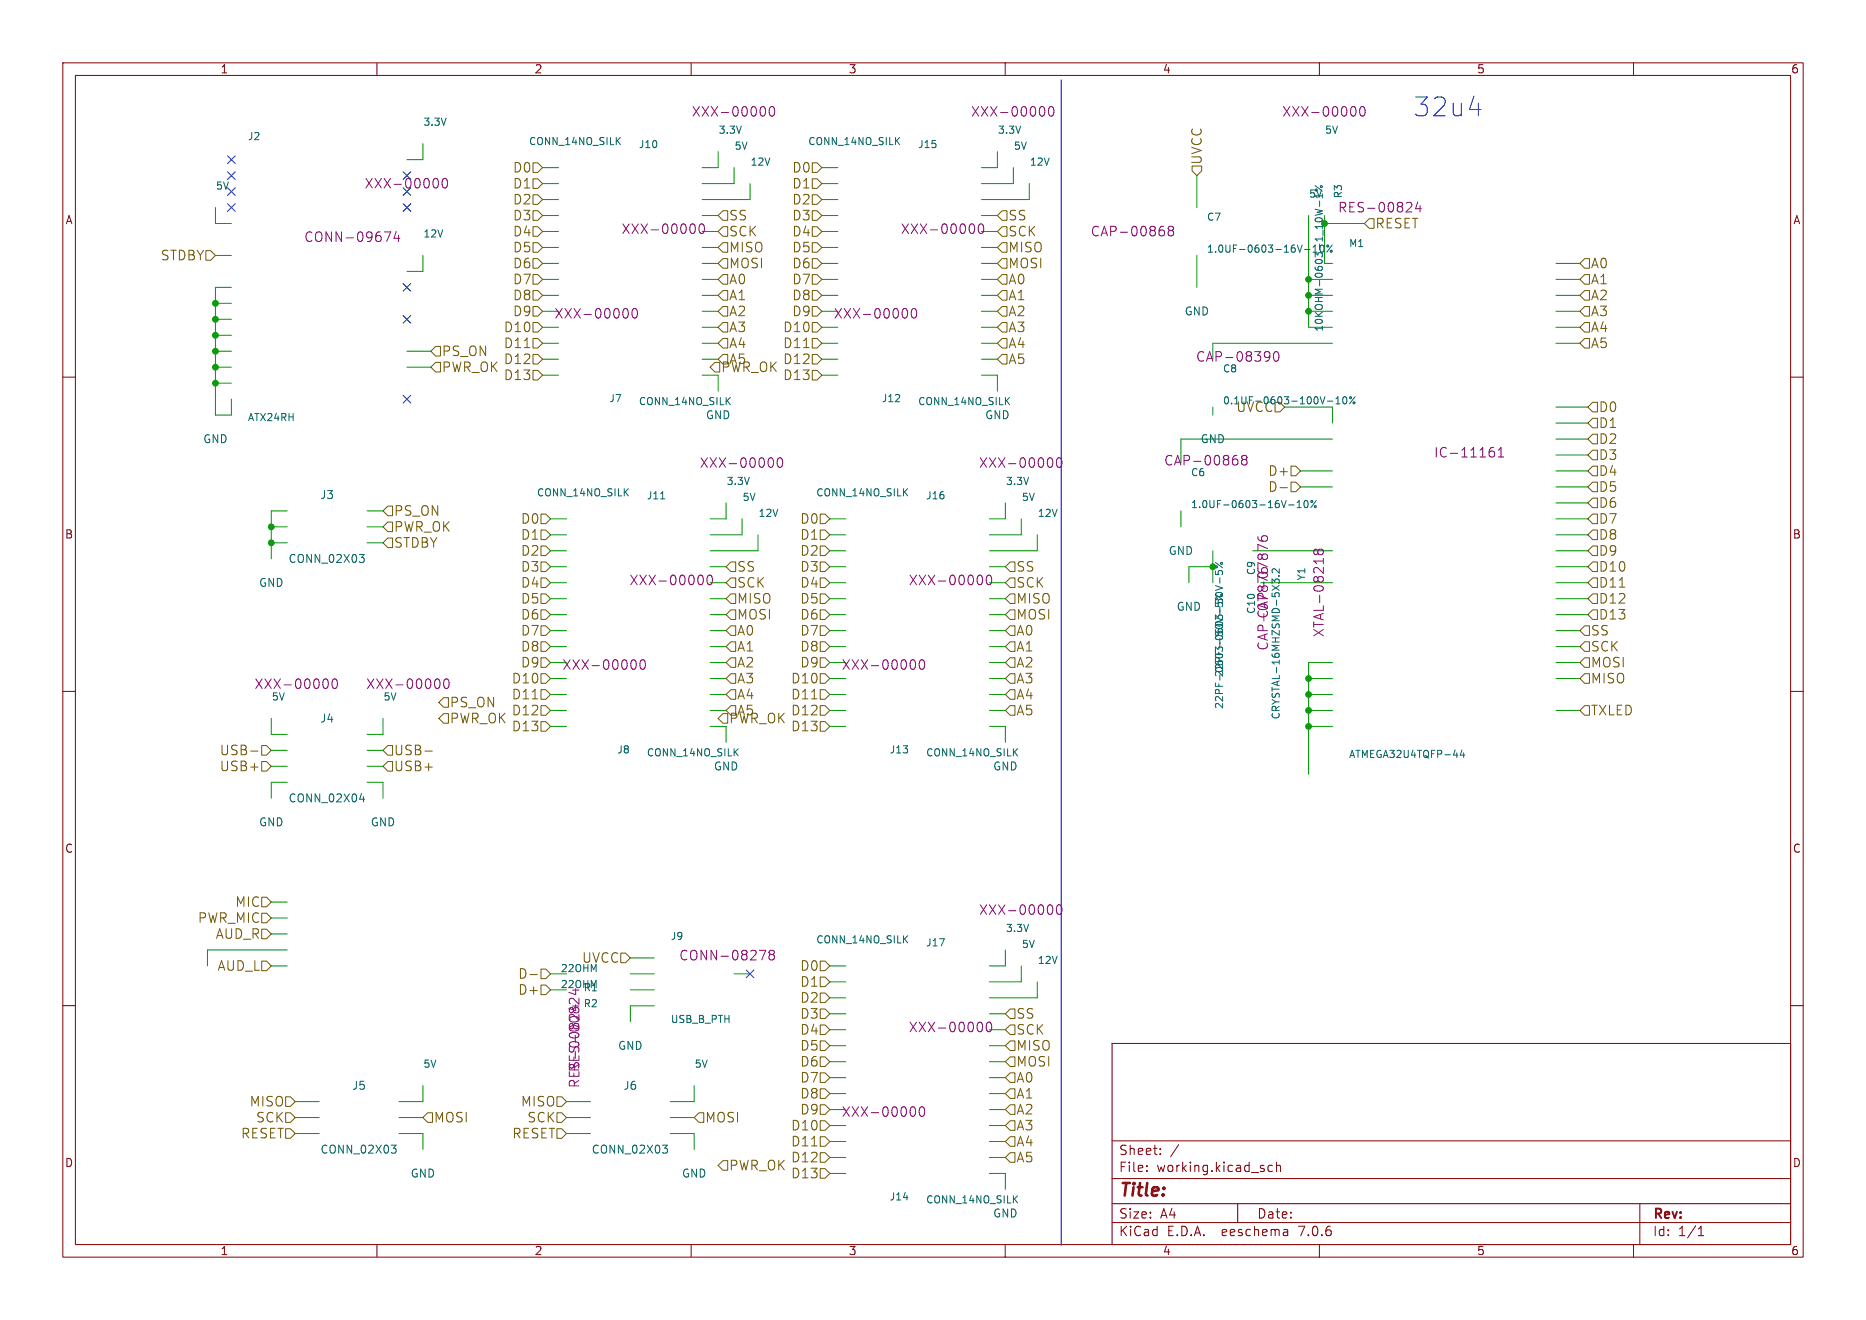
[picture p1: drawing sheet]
<svg xmlns="http://www.w3.org/2000/svg" width="297mm" height="210mm" viewBox="0 0 297 210" stroke-linecap="round" stroke-linejoin="round" font-family="sans-serif">
<g fill="none" stroke="#840000" stroke-width=".16">
<path d="M10 10h277v190h-277zM12 12h273v186h-273zM60 10v2M110 10v2M160 10v2M210 10v2M260 10v2M10 60h2M285 60h2M10 110h2M285 110h2M10 160h2"/>
<path d="M285 160h2M177 166h108v32h-108zM60 198v2M110 198v2M160 198v2M177 194.5h108M177 191.5h108M177 187.5h108M177 181.5h108M182.5 186.3v.1M182.5 185.5v.1M184.7 183.6v.1"/>
<path d="M184.7 182.8v.1M187.6 182.1l-1.3 2M197 191.5v3M202.5 185.5l-.4-.1-.3 .3v.4l.2 .2h.5M203.2 185.5l.2-.1 .3 .1 .1 .9M203.2 184.9v1.5M204.9 195.7l.1 .9M205 196.5l-.2 .1M205 196h-.2M210 198v2M260 198v2M261 191.5v6.5"/>
<path d="M270.3 196.6h.9M270.3 195.5l.4-.4v1.5"/>
</g>
<g fill="none" stroke="#725600" stroke-width=".16">
<path d="M32.8 39.9h.7l.8 .7-.8 .8h-.7zM84.8 25.9h.8l.8 .8-.8 .7h-.8zM84.8 31h.8l.8 .8-.8 .7h-.8zM84.8 28.4h.8l.8 .8-.8 .8h-.8zM84.8 38.6h.8l.8 .8-.8 .7h-.8zM84.8 36.1h.8l.8 .7-.8 .8h-.8zM84.8 33.5h.8l.8 .8-.8 .8h-.8zM114.3 39.4l.8-.8h.7v1.5h-.7zM115.1 33.5h.7v1.6h-.7l-.8-.8zM115.1 36.1h.7v1.5h-.7l-.8-.8zM129.3 31h.7l.8 .8-.8 .7h-.7zM129.3 25.9h.7l.8 .8-.8 .7h-.7z"/>
<path d="M129.3 33.5h.7l.8 .8-.8 .8h-.7zM129.3 28.4h.7l.8 .8-.8 .8h-.7zM129.3 38.6h.7l.8 .8-.8 .7h-.7zM129.3 36.1h.7l.8 .7-.8 .8h-.7zM159.5 38.6h.8v1.5h-.8l-.8-.7zM159.5 33.5h.8v1.6h-.8l-.8-.8zM159.5 36.1h.8v1.5h-.8l-.8-.8zM189.7 26.4h1.6v.8l-.8 .7-.8-.7zM217.9 34.8h.8v1.5h-.8l-.7-.7zM69.3 55.1h.8v1.5h-.8l-.7-.7zM69.3 57.7h.8v1.5h-.8l-.7-.8zM84.8 51.3h.8l.8 .8-.8 .7h-.8z"/>
<path d="M84.8 58.9h.8l.8 .8-.8 .8h-.8zM84.8 48.8h.8l.8 .7-.8 .8h-.8zM84.8 53.8h.8l.8 .8-.8 .8h-.8zM84.8 46.2h.8l.8 .8-.8 .8h-.8zM84.8 43.7h.8l.8 .8-.8 .7h-.8zM84.8 56.4h.8l.8 .8-.8 .7h-.8zM84.8 41.1h.8l.8 .8-.8 .8h-.8zM113.8 57.7h.8v1.5h-.8l-.8-.8zM114.3 57.2l.8-.8h.7v1.5h-.7zM115.1 51.3h.7v1.5h-.7l-.8-.7zM115.1 48.8h.7v1.5h-.7l-.8-.8zM115.1 41.1h.7v1.6h-.7l-.8-.8z"/>
<path d="M115.1 46.2h.7v1.6h-.7l-.8-.8zM115.1 43.7h.7v1.5h-.7l-.8-.7zM115.1 53.8h.7v1.6h-.7l-.8-.8zM129.3 43.7h.7l.8 .8-.8 .7h-.7zM129.3 41.1h.7l.8 .8-.8 .8h-.7zM129.3 46.2h.7l.8 .8-.8 .8h-.7zM129.3 53.8h.7l.8 .8-.8 .8h-.7zM129.3 58.9h.7l.8 .8-.8 .8h-.7zM129.3 51.3h.7l.8 .8-.8 .7h-.7zM129.3 48.8h.7l.8 .7-.8 .8h-.7zM129.3 56.4h.7l.8 .8-.8 .7h-.7zM159.5 46.2h.8v1.6h-.8l-.8-.8z"/>
<path d="M159.5 48.8h.8v1.5h-.8l-.8-.8zM159.5 41.1h.8v1.6h-.8l-.8-.8zM159.5 43.7h.8v1.5h-.8l-.8-.7zM159.5 56.4h.8v1.5h-.8l-.8-.7zM159.5 51.3h.8v1.5h-.8l-.8-.7zM159.5 53.8h.8v1.6h-.8l-.8-.8zM252.2 41.1h.8v1.6h-.8l-.7-.8zM252.2 43.7h.8v1.5h-.8l-.7-.7zM252.2 46.2h.8v1.6h-.8l-.7-.8zM252.2 48.8h.8v1.5h-.8l-.7-.8zM252.2 53.8h.8v1.6h-.8l-.7-.8zM252.2 51.3h.8v1.5h-.8l-.7-.7z"/>
<path d="M202.9 64h.8l.8 .8-.8 .7h-.8zM203.7 77.6h1.2M205.5 76.7h.7l.8 .8-.8 .7h-.7zM205.5 74.2h.7l.8 .7-.8 .8h-.7zM253.5 76.7h.8v1.5h-.8l-.8-.7zM253.5 64h.8v1.5h-.8l-.8-.7zM253.5 69.1h.8v1.5h-.8l-.8-.7zM253.5 79.2h.8v1.6h-.8l-.8-.8zM253.5 66.5h.8v1.6h-.8l-.8-.8zM253.5 74.2h.8v1.5h-.8l-.8-.8zM253.5 71.6h.8v1.6h-.8l-.8-.8zM61 86.4l.7-.8h.8v1.5h-.8z"/>
<path d="M61.7 80.5h.8v1.5h-.8l-.7-.7zM61.7 83.1h.8v1.5h-.8l-.7-.8zM86.1 86.9h.8l.7 .7-.7 .8h-.8zM86.1 91.9h.8l.7 .8-.7 .8h-.8zM86.1 94.5h.8l.7 .8-.7 .7h-.8zM86.1 84.3h.8l.7 .8-.7 .8h-.8zM86.1 97h.8l.7 .8-.7 .8h-.8zM86.1 81.8h.8l.7 .8-.7 .7h-.8zM86.1 89.4h.8l.7 .8-.7 .7h-.8zM86.1 99.6h.8l.7 .7-.7 .8h-.8zM116.3 91.9h.8v1.6h-.8l-.7-.8zM116.3 97h.8v1.6h-.8l-.7-.8z"/>
<path d="M116.3 99.6h.8v1.5h-.8l-.7-.8zM116.3 94.5h.8v1.5h-.8l-.7-.7zM116.3 89.4h.8v1.5h-.8l-.7-.7zM130.6 99.6h.7l.8 .7-.8 .8h-.7zM130.6 97h.7l.8 .8-.8 .8h-.7zM130.6 86.9h.7l.8 .7-.8 .8h-.7zM130.6 84.3h.7l.8 .8-.8 .8h-.7zM130.6 94.5h.7l.8 .8-.8 .7h-.7zM130.6 89.4h.7l.8 .8-.8 .7h-.7zM130.6 91.9h.7l.8 .8-.8 .8h-.7zM130.6 81.8h.7l.8 .8-.8 .7h-.7zM160 97.8l.8-.8h.7v1.6h-.7z"/>
<path d="M160 92.7l.8-.8h.7v1.6h-.7zM160.8 94.5h.7v1.5h-.7l-.8-.7zM160.8 89.4h.7v1.5h-.7l-.8-.7zM160.8 99.6h.7v1.5h-.7l-.8-.8zM252.2 99.6h.8v1.5h-.8l-.7-.8zM252.7 82.6l.8-.8h.8v1.5h-.8zM252.7 97.8l.8-.8h.8v1.6h-.8zM253.5 89.4h.8v1.5h-.8l-.8-.7zM253.5 91.9h.8v1.6h-.8l-.8-.8zM253.5 94.5h.8v1.5h-.8l-.8-.7zM253.5 84.3h.8v1.6h-.8l-.8-.8zM253.5 86.9h.8v1.5h-.8l-.8-.8z"/>
<path d="M257.7 93.4h.9M39.9 119.5h1.2M41.7 118.6h.7l.8 .8-.8 .7h-.7zM61.7 118.6h.8v1.5h-.8l-.7-.7zM67.6 119.5h1.2M69.8 114.3l.8-.8h.8v1.6h-.8zM70.6 111h.8v1.5h-.8l-.8-.7zM86.1 112.3h.8l.7 .7-.7 .8h-.8zM86.1 114.8h.8l.7 .8-.7 .7h-.8zM86.1 109.7h.8l.7 .8-.7 .8h-.8zM86.1 107.2h.8l.7 .8-.7 .7h-.8zM86.1 104.6h.8l.7 .8-.7 .8h-.8z"/>
<path d="M86.1 102.1h.8l.7 .8-.7 .7h-.8zM115.1 113.5h.7v1.6h-.7l-.8-.8zM116.3 112.3h.8v1.5h-.8l-.7-.8zM116.3 104.6h.8v1.6h-.8l-.7-.8zM116.3 102.1h.8v1.5h-.8l-.7-.7zM116.3 109.7h.8v1.6h-.8l-.7-.8zM116.3 107.2h.8v1.5h-.8l-.7-.7zM130.6 114.8h.7l.8 .8-.8 .7h-.7zM130.6 112.3h.7l.8 .7-.8 .8h-.7zM130.6 109.7h.7l.8 .8-.8 .8h-.7zM130.6 104.6h.7l.8 .8-.8 .8h-.7zM130.6 107.2h.7l.8 .8-.8 .7h-.7z"/>
<path d="M130.6 102.1h.7l.8 .8-.8 .7h-.7zM160 105.4l.8-.8h.7v1.6h-.7zM160.8 109.7h.7v1.6h-.7l-.8-.8zM160.8 107.2h.7v1.5h-.7l-.8-.7zM160.8 112.3h.7v1.5h-.7l-.8-.8zM160.8 102.1h.7v1.5h-.7l-.8-.7zM252.2 107.2h.8v1.5h-.8l-.7-.7zM252.2 112.3h.8v1.5h-.8l-.7-.8zM252.2 104.6h.8v1.6h-.8l-.7-.8zM252.2 102.1h.8v1.5h-.8l-.7-.7zM41.7 121.2h.7l.8 .7-.8 .8h-.7zM61.7 121.2h.8v1.5h-.8l-.7-.8z"/>
<path d="M41.7 152.9h.7l.8 .8-.8 .7h-.7zM41.7 147.8h.7l.8 .8-.8 .8h-.7zM41.7 142.7h.7l.8 .8-.8 .8h-.7zM41.7 145.3h.7l.8 .8-.8 .7h-.7zM84.4 155.1h1.1M86.1 156.7h.8l.7 .8-.7 .7h-.8zM86.1 154.2h.8l.7 .7-.7 .8h-.8zM98.8 151.6h.8l.7 .8-.7 .8h-.8zM130.6 158h.7l.8 .8-.8 .7h-.7zM130.6 155.4h.7l.8 .8-.8 .8h-.7zM130.6 152.9h.7l.8 .8-.8 .7h-.7zM45.5 174.5h.7l.8 .8-.8 .7h-.7z"/>
<path d="M45.5 177h.7l.8 .8-.8 .8h-.7zM45.5 179.6h.7l.8 .7-.8 .8h-.7zM68.1 177h.7v1.6h-.7l-.8-.8zM88.6 179.6h.8l.8 .7-.8 .8h-.8zM88.6 177h.8l.8 .8-.8 .8h-.8zM88.6 174.5h.8l.8 .8-.8 .7h-.8zM111.3 177h.7v1.6h-.7l-.8-.8zM130.6 160.5h.7l.8 .8-.8 .8h-.7zM130.6 170.7h.7l.8 .8-.8 .7h-.7zM130.6 165.6h.7l.8 .8-.8 .7h-.7zM130.6 175.8h.7l.8 .7-.8 .8h-.7zM130.6 173.2h.7l.8 .8-.8 .8h-.7z"/>
<path d="M130.6 168.1h.7l.8 .8-.8 .8h-.7zM130.6 178.3h.7l.8 .8-.8 .7h-.7zM130.6 163.1h.7l.8 .7-.8 .8h-.7zM160 163.8l.8-.7h.7v1.5h-.7zM160 176.5l.8-.7h.7v1.5h-.7zM160.8 168.1h.7v1.6h-.7l-.8-.8zM160.8 160.5h.7v1.6h-.7l-.8-.8zM160.8 165.6h.7v1.5h-.7l-.8-.7zM160.8 173.2h.7v1.6h-.7l-.8-.8zM160.8 170.7h.7v1.5h-.7l-.8-.7zM160.8 178.3h.7v1.5h-.7l-.8-.7zM115.1 184.7h.7v1.5h-.7l-.8-.8z"/>
<path d="M130.6 183.4h.7l.8 .8-.8 .7h-.7zM130.6 185.9h.7l.8 .8-.8 .8h-.7zM130.6 180.8h.7l.8 .8-.8 .8h-.7zM160.8 183.4h.7v1.5h-.7l-.8-.7zM160.8 180.8h.7v1.6h-.7l-.8-.8z"/>
</g>
<path d="M168.9 12.7v185.4M233.9 17.4h1.8" fill="none" stroke="#0000c2" stroke-width=".16"/>
<g fill="none" stroke="#009600" stroke-width=".16">
<path d="M34.3 33v2.6h2.5M67.3 22.9v2.5h-2.5M86.4 39.4h2.5M86.4 36.8h2.5M86.4 26.7h2.5M86.4 29.2h2.5M86.4 34.3h2.5M86.4 31.8h2.5M111.8 39.4h2.5M111.8 36.8h2.5M111.8 34.3h2.5M114.3 24.1v2.6h-2.5"/>
<path d="M116.8 26.7v2.5h-5M119.4 29.2v2.6h-7.6M130.8 39.4h2.5M130.8 36.8h2.5M130.8 26.7h2.5M130.8 29.2h2.5M130.8 34.3h2.5M130.8 31.8h2.5M156.2 39.4h2.5M156.2 36.8h2.5M156.2 34.3h2.5M158.7 24.1v2.6h-2.5"/>
<path d="M161.3 26.7v2.5h-5.1M163.8 29.2v2.6h-7.6M190.5 27.9v5.1M208.3 34.3v17.8h3.8M217.2 35.6h-6.4v6.3h1.3M34.3 48.3h2.5M34.3 55.9h2.5M34.3 53.3h2.5M34.3 58.4h2.5M34.3 50.8h2.5M34.3 40.6h2.5M36.8 45.7h-2.5v20.3h2.5v-2.5"/>
<path d="M64.8 55.9h3.8M64.8 58.4h3.8M67.3 40.6v2.6h-2.5M86.4 54.6h2.5M86.4 44.5h2.5M86.4 41.9h2.5M86.4 49.5h2.5M86.4 52.1h2.5M86.4 47h2.5M86.4 57.2h2.5M86.4 59.7h2.5M111.8 54.6h2.5"/>
<path d="M111.8 44.5h2.5M111.8 41.9h2.5M111.8 49.5h2.5M111.8 52.1h2.5M111.8 47h2.5M111.8 57.2h2.5M111.8 59.7h2.5v2.5M130.8 54.6h2.5M130.8 44.5h2.5M130.8 41.9h2.5M130.8 49.5h2.5M130.8 52.1h2.5"/>
<path d="M130.8 47h2.5M130.8 57.2h2.5M130.8 59.7h2.5M156.2 54.6h2.5M156.2 44.5h2.5M156.2 41.9h2.5M156.2 49.5h2.5M156.2 52.1h2.5M156.2 47h2.5M156.2 57.2h2.5M156.2 59.7h2.5v2.5M190.5 40.6v5.1"/>
<path d="M208.3 44.5h3.8M208.3 49.5h3.8M208.3 47h3.8M212.1 54.6h-19.1v2.6M247.6 54.6h3.9M247.6 44.5h3.9M247.6 41.9h3.9M247.6 49.5h3.9M247.6 52.1h3.9M247.6 47h3.9M34.3 61h2.5M193 64.8v1.2"/>
<path d="M204.5 64.8h7.6v2.5M207 77.5h5.1M207 74.9h5.1M212.1 69.9h-24.1v3.8M247.6 77.5h5.1M247.6 72.4h5.1M247.6 69.9h5.1M247.6 74.9h5.1M247.6 64.8h5.1M247.6 67.3h5.1M43.2 83.8h2.5M43.2 86.4h2.5"/>
<path d="M45.7 81.3h-2.5v7.6M58.4 81.3h2.6M58.4 83.8h2.6M58.4 86.4h2.6M87.6 82.6h2.6M87.6 87.6h2.6M87.6 85.1h2.6M87.6 97.8h2.6M87.6 95.3h2.6M87.6 92.7h2.6M87.6 90.2h2.6M113 97.8h2.6"/>
<path d="M113 95.3h2.6M113 92.7h2.6M113 90.2h2.6M115.6 80v2.6h-2.6M118.1 82.6v2.5h-5.1M120.6 85.1v2.5h-7.6M132.1 82.6h2.5M132.1 87.6h2.5M132.1 85.1h2.5M132.1 97.8h2.5M132.1 95.3h2.5M132.1 92.7h2.5"/>
<path d="M132.1 90.2h2.5M157.5 97.8h2.5M157.5 95.3h2.5M157.5 92.7h2.5M157.5 90.2h2.5M160 80v2.6h-2.5M162.6 82.6v2.5h-5.1M165.1 85.1v2.5h-7.6M188 81.3v2.5M193 87.6v5.1M193 90.2h-3.8v2.5M199.4 87.6h12.7"/>
<path d="M200.7 92.7h11.4M247.6 82.6h5.1M247.6 87.6h5.1M247.6 80h5.1M247.6 85.1h5.1M247.6 97.8h5.1M247.6 95.3h5.1M247.6 92.7h5.1M247.6 90.2h5.1M43.2 114.3v2.5h2.5M43.2 119.4h2.5M58.4 119.4h2.6"/>
<path d="M61 114.3v2.5h-2.6M87.6 108h2.6M87.6 113h2.6M87.6 115.6h2.6M87.6 102.9h2.6M87.6 110.5h2.6M87.6 105.4h2.6M87.6 100.3h2.6M113 115.6h2.6v2.5M113 108h2.6M113 113h2.6M113 102.9h2.6"/>
<path d="M113 110.5h2.6M113 105.4h2.6M113 100.3h2.6M132.1 108h2.5M132.1 113h2.5M132.1 115.6h2.5M132.1 102.9h2.5M132.1 110.5h2.5M132.1 105.4h2.5M132.1 100.3h2.5M157.5 115.6h2.5v2.5M157.5 108h2.5"/>
<path d="M157.5 113h2.5M157.5 102.9h2.5M157.5 110.5h2.5M157.5 105.4h2.5M157.5 100.3h2.5M208.3 108h3.8M208.3 113h3.8M208.3 115.6h3.8M208.3 110.5h3.8M212.1 105.4h-3.8v17.8M247.6 108h3.9M247.6 113h3.9"/>
<path d="M247.6 102.9h3.9M247.6 105.4h3.9M247.6 100.3h3.9M43.2 121.9h2.5M45.7 124.5h-2.5v2.5M58.4 124.5h2.6v2.5M58.4 121.9h2.6M43.2 153.7h2.5M43.2 148.6h2.5M43.2 146.1h2.5M43.2 143.5h2.5M45.7 151.1h-12.7v2.6"/>
<path d="M87.6 154.9h2.6M87.6 157.5h2.6M100.3 154.9h3.8M100.3 157.5h3.8M100.3 152.4h3.8M116.8 154.9h2.6M132.1 158.8h2.5M132.1 153.7h2.5M132.1 156.2h2.5M160 151.1v2.6h-2.5M162.6 153.7v2.5h-5.1M165.1 156.2v2.6h-7.6"/>
<path d="M47 177.8h3.8M47 175.3h3.8M63.5 177.8h3.8M67.3 172.7v2.6h-3.8M90.2 177.8h3.8M90.2 175.3h3.8M104.1 160h-3.8v2.6M106.7 177.8h3.8M110.5 172.7v2.6h-3.8M132.1 179.1h2.5M132.1 168.9h2.5M132.1 161.3h2.5"/>
<path d="M132.1 163.8h2.5M132.1 166.4h2.5M132.1 176.5h2.5M132.1 171.5h2.5M132.1 174h2.5M157.5 179.1h2.5M157.5 168.9h2.5M157.5 161.3h2.5M157.5 163.8h2.5M157.5 166.4h2.5M157.5 176.5h2.5M157.5 171.5h2.5"/>
<path d="M157.5 174h2.5M47 180.3h3.8M63.5 180.3h3.8v2.6M90.2 180.3h3.8M106.7 180.3h3.8v2.6M132.1 184.2h2.5M132.1 181.6h2.5M132.1 186.7h2.5M157.5 186.7h2.5v2.5M157.5 184.2h2.5M157.5 181.6h2.5"/>
</g>
<g fill="none" stroke="#000084" stroke-width=".16">
<path d="M36.2 32.4l1.2 1.2M36.2 27.3l1.2 1.2M36.2 24.8l1.2 1.2M36.2 29.9l1.2 1.2M37.4 32.4l-1.2 1.2M37.4 27.3l-1.2 1.2M37.4 24.8l-1.2 1.2M37.4 29.9l-1.2 1.2M64.2 27.3l1.2 1.2M64.2 32.4l1.2 1.2M64.2 29.9l1.2 1.2M65.4 27.3l-1.2 1.2"/>
<path d="M65.4 32.4l-1.2 1.2M65.4 29.9l-1.2 1.2M64.2 50.2l1.2 1.2M64.2 45.1l1.2 1.2M65.4 50.2l-1.2 1.2M65.4 45.1l-1.2 1.2M64.2 62.9l1.2 1.2M65.4 62.9l-1.2 1.2M118.8 154.3l1.2 1.2M120 154.3l-1.2 1.2"/>
</g>
<g fill="none" stroke="#006464" stroke-width=".16">
<path d="M98.3 22.4l.4 .6M98.7 21.9l-.6 .6M142.7 22.4l.5 .6M143.2 21.9l-.7 .6M207.6 39.7h.9M209.1 39.3h-.1M209.3 33.3l1.2 .3M209.3 29.5l1.2 .9M210 32v.8M212 39l-.8 1.1M209 40.1h.7M99.5 78.2l.5 .7"/>
<path d="M100 77.8l-.6 .6M105.1 79.4h.7M115.7 63.7l.5 .7M116.2 63.2l-.6 .7M144 78.2l.5 .7M144.5 77.8l-.7 .6M160.2 63.7l.5 .7M160.7 63.2l-.7 .7M206.5 80l.3-.4v1.2M207.7 79.7l.1-.1a.61 .61 0 0 1 .4 .6 .61 .61 0 0 1-.4 .6l-.1-.1-.2-.4zM209.5 79.6l-.9 1.2M211.3 63.8h.8"/>
<path d="M212.6 64.3h.7M212.6 63.4l.4-.3v1.2M213.9 63.2l.1-.1a.61 .61 0 0 1 .4 .6 .61 .61 0 0 1-.4 .6 .76 .76 0 0 1-.1-1.1zM215.7 63.1l-.9 1.2M57.2 88.2h.8l-.5 .5 .4 .1 .1 .4-.3 .3h-.3M193.5 93.2l1.1 .4M193.5 90.8v.6h.5l-.1-.1v-.4l.2-.1h.4l.1 .2-.1 .4M193.5 89.5l1.1 .8M194.2 91.9v.9M202.5 92.1l.4 .4 .1-.3h.5l.1 .1v.5M202.8 90.5l.8 .7v-.7M203.5 91.6h.1"/>
<path d="M205.1 80.3h.9M206.5 80.8h.6M117 119.6l.5 .7M117.5 119.1l-.7 .7M161.5 119.6l.5 .7M162 119.1l-.7 .7M193.5 108.6v.6h1.1M194 108.8v.4M194 110.3v-.5l-.2-.1h-.2l-.1 .6h1.1M194.6 110.8v.7l-.8-.7-.3 .2 .1 .5M194.6 111.9v.7l-.8-.7-.3 .2 .1 .5M232.7 119.3l-.3 .8h.7"/>
<path d="M233 119.8v.7M57.2 127.2h.8M57.8 126.7v.9M144 149.4l.5 .6M144.5 148.9l-.7 .6M62.3 182.2h.7l-.4 .5 .4 .1v.4l-.2 .3h-.4M105.4 182.2h.8l-.4 .5 .4 .1v.4l-.2 .3h-.4M161.5 190.7l.5 .7M162 190.2l-.7 .7"/>
<circle cx="210.3" cy="29.7" r=".16"/>
<circle cx="211.9" cy="40" r=".16"/>
<circle cx="208.8" cy="79.8" r=".16"/>
<circle cx="215" cy="63.3" r=".16"/>
<circle cx="215.5" cy="64.1" r=".16"/>
<circle cx="193.6" cy="90.2" r=".16"/>
<circle cx="194.4" cy="89.6" r=".16"/>
<circle cx="209.3" cy="80.6" r=".16"/>
</g>
<g fill="none" stroke="#840084" stroke-width=".16">
<path d="M121.5 17a.95 .95 0 0 1 0 1.5M122.6 17h.3a.95 .95 0 0 1 0 1.5h-.1a1.01 1.01 0 0 1-.2-1.5zM165.9 17a.95 .95 0 0 1 0 1.5M167 17.1l.4-.1a.95 .95 0 0 1 0 1.5l-.4-.2a1.28 1.28 0 0 1 0-1.2zM215.5 17a.95 .95 0 0 1 0 1.5M216.6 17.1l.3-.1a.95 .95 0 0 1 0 1.5l-.3-.2a1.28 1.28 0 0 1 0-1.2zM61.2 36.9h1l-.7 1.5M63.1 36.8l-.4 1.1h.9M63.4 37.4v1M69.4 28.4a.95 .95 0 0 1 0 1.5M70.6 28.5l.3-.1a.95 .95 0 0 1 0 1.5h-.2a1.01 1.01 0 0 1-.1-1.4zM110.3 35.6a.95 .95 0 0 1 0 1.5"/>
<path d="M111.5 35.7l.3-.1a.95 .95 0 0 1 0 1.5h-.2a1.01 1.01 0 0 1-.1-1.4zM154.8 35.6a.95 .95 0 0 1 0 1.5M155.9 35.7l.3-.1a.95 .95 0 0 1 0 1.5h-.1a1.01 1.01 0 0 1-.2-1.4zM184.9 36h.3M185.1 36.6l.2 .3v.3l-.2 .3M186.2 36.7l-.3-.3 .3-.4 .5 .1 .1 .2-.3 .4M186.2 36.7l-.3 .2 .1 .5 .2 .1h.5l.1-.3-.1-.4-.2-.1M186.2 36.7h.3M224.4 32.2l.2 .1a.41 .41 0 0 1 0 .5l-.8 .9h.9M225.7 32.1l-.4 1.1h.9M226 32.7v1M99.6 49.1a.95 .95 0 0 1 0 1.5"/>
<path d="M100.8 49.2l.3-.1a.95 .95 0 0 1 0 1.5h-.2a1.01 1.01 0 0 1-.1-1.4zM144.1 49.1a.95 .95 0 0 1 0 1.5M145.3 49.2l.2-.1a.95 .95 0 0 1 0 1.5h-.1a1.01 1.01 0 0 1-.1-1.4zM201.8 55.9l.2 .2a1.28 1.28 0 0 1-.1 1.2M202.1 56.6l-.3 .3M202.8 56.1l.4-.2a.95 .95 0 0 1 0 1.6l-.4-.2a1.28 1.28 0 0 1 0-1.2zM122.8 72.8a.95 .95 0 0 1 0 1.6M123.9 72.9l.3-.1a.95 .95 0 0 1 0 1.6h-.1a1.01 1.01 0 0 1-.2-1.5zM167.2 72.8a.95 .95 0 0 1 0 1.6M168.3 73l.4-.2a.95 .95 0 0 1 0 1.6l-.4-.2a1.28 1.28 0 0 1 0-1.2zM196.6 72.5h.3M196.7 73l.3 .3v.4l-.3 .3"/>
<path d="M197.9 73.1l-.3-.3 .3-.3h.4l.2 .2-.3 .4M197.9 73.1l-.3 .3 .1 .4 .2 .2 .4-.1 .2-.2-.1-.4-.2-.2M197.9 73.1h.3M237.2 71.8h.4l.3 .3v.3l-.2 .2h-.5M237.7 71.2a.54 .54 0 0 0-.6 .3M238.5 72.7h.8M238.5 71.6l.4-.4v1.5M111.6 91.5a.95 .95 0 0 1 0 1.5M112.7 91.6l.3-.1a.95 .95 0 0 1 0 1.5h-.1a1.01 1.01 0 0 1-.2-1.4zM156 91.5a.95 .95 0 0 1 0 1.5M157.2 91.6l.3-.1a.95 .95 0 0 1 0 1.5h-.2a1.01 1.01 0 0 1-.1-1.4zM200.2 85.4a.6 .6 0 0 0 .7 .7h.5l.3-.1v-.5l-.1-.2-.5-.1-.2 .2-.1 .4 .3 .3"/>
<path d="M201.7 87.3l-1.5-.7v1M209.8 87.7l.2-.3h.5l.1 .3v.4l-.3 .1h-.4l-.1-.2M209.8 87.7l-.3-.3-.4 .3v.3l.3 .2 .4-.2M209.8 87.7v.3M210.6 88.8v.9M51.9 108a.95 .95 0 0 1 0 1.5M53 108.1l.3-.1a.95 .95 0 0 1 0 1.5h-.1a1.01 1.01 0 0 1-.2-1.4zM69.7 108a.95 .95 0 0 1 0 1.5M70.8 108.1l.3-.1a.95 .95 0 0 1 0 1.5h-.1a1.01 1.01 0 0 1-.2-1.4zM100.9 105a.95 .95 0 0 1 0 1.5M102.1 105h.3a.95 .95 0 0 1 0 1.5h-.2a1.01 1.01 0 0 1-.1-1.5zM145.4 105a.95 .95 0 0 1 0 1.5"/>
<path d="M146.5 105h.3a.95 .95 0 0 1 0 1.5h-.1a1.01 1.01 0 0 1-.2-1.5zM200.4 102.3a.61 .61 0 0 0 0 .7 .61 .61 0 0 0 .7 .2 .57 .57 0 0 0 .6-.3 .57 .57 0 0 0-.1-.6M201 100.3v-.6a.41 .41 0 0 0-.4-.3 .41 .41 0 0 0-.4 .3v.6h1.5M201.3 101v.7M201.7 100.8l-1.5 .5 1.5 .6M91.6 157.3v.9l-1.1-.3M92.1 158.8v1l-.8-.9a.41 .41 0 0 0-.7 .2M120.9 151.2h1l-.7 1.5M122.7 151.8l-.3-.2 .3-.4h.3l.3 .3-.3 .3M122.7 151.8l-.3 .3 .1 .5 .2 .1 .4-.1 .2-.2-.1-.4-.2-.2M122.7 151.8h.3M167.2 144a.95 .95 0 0 1 0 1.5"/>
<path d="M168.3 144.1l.4-.1a.95 .95 0 0 1 0 1.5l-.4-.2a1.28 1.28 0 0 1 0-1.2zM90.6 170.5v.7h1.5v-.7M91.3 170.7v.5M91.4 172.8v-.6a.41 .41 0 0 0-.4-.3 .41 .41 0 0 0-.4 .3v.6h1.5M92.1 171.9l-.7 .5M145.4 176.1a.95 .95 0 0 1 0 1.5M146.5 176.2l.3-.1a.95 .95 0 0 1 0 1.5h-.1a1.01 1.01 0 0 1-.2-1.4zM156 162.6a.95 .95 0 0 1 0 1.5M157.2 162.7l.3-.1a.95 .95 0 0 1 0 1.5h-.2a1.01 1.01 0 0 1-.1-1.4z"/>
</g>
<g fill="#009600" stroke="#009600" stroke-width=".16">
<circle cx="208.3" cy="113" r=".46"/>
<circle cx="208.3" cy="108" r=".46"/>
<circle cx="208.3" cy="110.5" r=".46"/>
<circle cx="193" cy="90.2" r=".46"/>
<circle cx="208.3" cy="115.6" r=".46"/>
<circle cx="208.3" cy="44.5" r=".46"/>
<circle cx="208.3" cy="47" r=".46"/>
<circle cx="208.3" cy="49.5" r=".46"/>
<circle cx="43.2" cy="83.8" r=".46"/>
<circle cx="43.2" cy="86.4" r=".46"/>
<circle cx="34.3" cy="61" r=".46"/>
<circle cx="34.3" cy="58.4" r=".46"/>
<circle cx="34.3" cy="55.9" r=".46"/>
<circle cx="34.3" cy="53.3" r=".46"/>
<circle cx="34.3" cy="50.8" r=".46"/>
<circle cx="34.3" cy="48.3" r=".46"/>
</g>
<text font-size="4.2" fill="#0000c2" x="224.8" y="18.8">32u4</text>
<text font-size="2.8" fill="#840000" x="178" y="190.9">Title:</text>
<g font-size="2.1" fill="#840084">
<text x="110" y="18.8">XXX-00000</text>
<text x="154.5" y="18.8">XXX-00000</text>
<text x="204" y="18.8">XXX-00000</text>
<text x="57.9" y="30.2">XXX-00000</text>
<text x="212.9" y="34">RES-00824</text>
<text x="48.3" y="38.7">CONN-09674</text>
<text x="98.8" y="37.4">XXX-00000</text>
<text x="143.3" y="37.4">XXX-00000</text>
<text x="173.5" y="37.8">CAP-00868</text>
<text x="88.2" y="50.9">XXX-00000</text>
<text x="132.6" y="50.9">XXX-00000</text>
<text x="190.3" y="57.8">CAP-08390</text>
<text x="111.3" y="74.7">XXX-00000</text>
<text x="155.7" y="74.7">XXX-00000</text>
<text x="185.2" y="74.3">CAP-00868</text>
<text x="228.2" y="73">IC-11161</text>
<text x="100.1" y="93.3">XXX-00000</text>
<text x="144.6" y="93.3">XXX-00000</text>
<text x="202" y="98.5" transform="rotate(-90 202 98.5)">CAP-07876</text>
<text x="210.9" y="101.5" transform="rotate(-90 210.9 101.5)">XTAL-08218</text>
<text x="89.4" y="106.8">XXX-00000</text>
<text x="133.9" y="106.8">XXX-00000</text>
<text x="40.4" y="109.8">XXX-00000</text>
<text x="58.2" y="109.8">XXX-00000</text>
<text x="155.7" y="145.8">XXX-00000</text>
<text x="108" y="153">CONN-08278</text>
<text x="144.6" y="164.4">XXX-00000</text>
<text x="92.4" y="170.7" transform="rotate(-90 92.4 170.7)">RES-00824</text>
<text x="133.9" y="177.9">XXX-00000</text>
</g>
<g font-size="2.1" fill="#725600">
<text x="81.6" y="27.7">D0</text>
<text x="126" y="27.7">D0</text>
<text x="191.5" y="26.3" transform="rotate(-90 191.5 26.3)">UVCC</text>
<text x="81.6" y="32.7">D2</text>
<text x="81.6" y="30.2">D1</text>
<text x="81.6" y="35.3">D3</text>
<text x="115.9" y="35.3">SS</text>
<text x="126" y="32.7">D2</text>
<text x="126" y="35.3">D3</text>
<text x="126" y="30.2">D1</text>
<text x="160.4" y="35.3">SS</text>
<text x="25.5" y="41.6">STDBY</text>
<text x="81.6" y="40.4">D5</text>
<text x="81.6" y="37.8">D4</text>
<text x="115.9" y="37.8">SCK</text>
<text x="115.9" y="40.4">MISO</text>
<text x="126" y="40.4">D5</text>
<text x="126" y="37.8">D4</text>
<text x="160.4" y="40.4">MISO</text>
<text x="160.4" y="37.8">SCK</text>
<text x="218.8" y="36.6">RESET</text>
<text x="81.6" y="48">D8</text>
<text x="81.6" y="45.4">D7</text>
<text x="81.6" y="42.9">D6</text>
<text x="115.9" y="42.9">MOSI</text>
<text x="115.9" y="48">A1</text>
<text x="115.9" y="45.4">A0</text>
<text x="126" y="45.4">D7</text>
<text x="126" y="42.9">D6</text>
<text x="126" y="48">D8</text>
<text x="160.4" y="48">A1</text>
<text x="160.4" y="42.9">MOSI</text>
<text x="160.4" y="45.4">A0</text>
<text x="253.1" y="42.9">A0</text>
<text x="253.1" y="45.4">A1</text>
<text x="253.1" y="48">A2</text>
<text x="80.1" y="53.1">D10</text>
<text x="81.6" y="50.5">D9</text>
<text x="115.9" y="53.1">A3</text>
<text x="115.9" y="50.5">A2</text>
<text x="124.6" y="53.1">D10</text>
<text x="126" y="50.5">D9</text>
<text x="160.4" y="50.5">A2</text>
<text x="160.4" y="53.1">A3</text>
<text x="253.1" y="50.5">A3</text>
<text x="253.1" y="53.1">A4</text>
<text x="70.2" y="56.9">PS_ON</text>
<text x="70.2" y="59.4">PWR_OK</text>
<text x="80.1" y="55.6">D11</text>
<text x="80.1" y="58.1">D12</text>
<text x="114.7" y="59.4">PWR_OK</text>
<text x="115.9" y="55.6">A4</text>
<text x="115.9" y="58.1">A5</text>
<text x="124.6" y="55.6">D11</text>
<text x="124.6" y="58.1">D12</text>
<text x="160.4" y="58.1">A5</text>
<text x="160.4" y="55.6">A4</text>
<text x="253.1" y="55.6">A5</text>
<text x="80.1" y="60.7">D13</text>
<text x="124.6" y="60.7">D13</text>
<text x="254.4" y="65.8">D0</text>
<text x="254.4" y="70.8">D2</text>
<text x="254.4" y="68.3">D1</text>
<text x="201.8" y="75.9">D+</text>
<text x="254.4" y="75.9">D4</text>
<text x="254.4" y="73.4">D3</text>
<text x="62.6" y="82.3">PS_ON</text>
<text x="82.9" y="83.5">D0</text>
<text x="127.3" y="83.5">D0</text>
<text x="201.8" y="78.5">D-</text>
<text x="254.4" y="78.5">D5</text>
<text x="254.4" y="83.5">D7</text>
<text x="254.4" y="81">D6</text>
<text x="62.6" y="87.4">STDBY</text>
<text x="62.6" y="84.8">PWR_OK</text>
<text x="82.9" y="88.6">D2</text>
<text x="82.9" y="86.1">D1</text>
<text x="127.3" y="88.6">D2</text>
<text x="127.3" y="86.1">D1</text>
<text x="254.4" y="86.1">D8</text>
<text x="254.4" y="88.6">D9</text>
<text x="82.9" y="93.7">D4</text>
<text x="82.9" y="91.2">D3</text>
<text x="117.2" y="93.7">SCK</text>
<text x="117.2" y="91.2">SS</text>
<text x="127.3" y="91.2">D3</text>
<text x="127.3" y="93.7">D4</text>
<text x="161.7" y="91.2">SS</text>
<text x="161.7" y="93.7">SCK</text>
<text x="254.4" y="91.2">D10</text>
<text x="254.4" y="93.7">D11</text>
<text x="82.9" y="96.2">D5</text>
<text x="82.9" y="98.8">D6</text>
<text x="82.9" y="101.3">D7</text>
<text x="117.2" y="98.8">MOSI</text>
<text x="117.2" y="101.3">A0</text>
<text x="117.2" y="96.2">MISO</text>
<text x="127.3" y="101.3">D7</text>
<text x="127.3" y="98.8">D6</text>
<text x="127.3" y="96.2">D5</text>
<text x="161.7" y="98.8">MOSI</text>
<text x="161.7" y="96.2">MISO</text>
<text x="161.7" y="101.3">A0</text>
<text x="253.1" y="101.3">SS</text>
<text x="254.4" y="96.2">D12</text>
<text x="254.4" y="98.8">D13</text>
<text x="82.9" y="106.4">D9</text>
<text x="82.9" y="103.9">D8</text>
<text x="117.2" y="106.4">A2</text>
<text x="117.2" y="103.9">A1</text>
<text x="127.3" y="106.4">D9</text>
<text x="127.3" y="103.9">D8</text>
<text x="161.7" y="103.9">A1</text>
<text x="161.7" y="106.4">A2</text>
<text x="253.1" y="106.4">MOSI</text>
<text x="253.1" y="103.9">SCK</text>
<text x="71.5" y="112.8">PS_ON</text>
<text x="81.4" y="111.5">D11</text>
<text x="81.4" y="108.9">D10</text>
<text x="117.2" y="111.5">A4</text>
<text x="117.2" y="108.9">A3</text>
<text x="125.9" y="111.5">D11</text>
<text x="125.9" y="108.9">D10</text>
<text x="161.7" y="111.5">A4</text>
<text x="161.7" y="108.9">A3</text>
<text x="253.1" y="108.9">MISO</text>
<text x="71.5" y="115.3">PWR_OK</text>
<text x="81.4" y="114">D12</text>
<text x="81.4" y="116.6">D13</text>
<text x="115.9" y="115.3">PWR_OK</text>
<text x="117.2" y="114">A5</text>
<text x="125.9" y="116.6">D13</text>
<text x="125.9" y="114">D12</text>
<text x="161.7" y="114">A5</text>
<text x="253.1" y="114">TXLED</text>
<text x="34.9" y="120.4">USB-</text>
<text x="34.9" y="122.9">USB+</text>
<text x="62.6" y="120.4">USB-</text>
<text x="62.6" y="122.9">USB+</text>
<text x="31.4" y="147">PWR_MIC</text>
<text x="34.3" y="149.6">AUD_R</text>
<text x="37.4" y="144.5">MIC</text>
<text x="34.6" y="154.7">AUD_L</text>
<text x="82.4" y="155.9">D-</text>
<text x="92.6" y="153.4">UVCC</text>
<text x="127.3" y="154.7">D0</text>
<text x="82.4" y="158.5">D+</text>
<text x="127.3" y="159.7">D2</text>
<text x="127.3" y="157.2">D1</text>
<text x="127.3" y="162.3">D3</text>
<text x="127.3" y="167.4">D5</text>
<text x="127.3" y="164.8">D4</text>
<text x="161.7" y="162.3">SS</text>
<text x="161.7" y="164.8">SCK</text>
<text x="161.7" y="167.4">MISO</text>
<text x="127.3" y="172.4">D7</text>
<text x="127.3" y="169.9">D6</text>
<text x="161.7" y="169.9">MOSI</text>
<text x="161.7" y="172.4">A0</text>
<text x="39.7" y="176.3">MISO</text>
<text x="40.7" y="178.8">SCK</text>
<text x="69" y="178.8">MOSI</text>
<text x="82.9" y="176.3">MISO</text>
<text x="83.9" y="178.8">SCK</text>
<text x="112.1" y="178.8">MOSI</text>
<text x="127.3" y="177.5">D9</text>
<text x="127.3" y="175">D8</text>
<text x="161.7" y="177.5">A2</text>
<text x="161.7" y="175">A1</text>
<text x="38.3" y="181.3">RESET</text>
<text x="81.5" y="181.3">RESET</text>
<text x="125.9" y="180.1">D10</text>
<text x="125.9" y="185.1">D12</text>
<text x="125.9" y="182.6">D11</text>
<text x="161.7" y="185.1">A5</text>
<text x="161.7" y="182.6">A4</text>
<text x="161.7" y="180.1">A3</text>
<text x="115.9" y="186.4">PWR_OK</text>
<text x="125.9" y="187.7">D13</text>
</g>
<text font-size="2.1" fill="#006464" x="196.7" y="65.8">UVCC</text>
<g font-size="2.1" fill="#840000">
<text x="178" y="184">Sheet:</text>
<text x="178" y="186.7">File:</text>
<text x="184.1" y="186.7">working.kicad_sch</text>
<text x="178" y="196.9">KiCad</text>
<text x="178" y="194.1">Size:</text>
<text x="184.7" y="194.1">A4</text>
<text x="185.7" y="196.9">E.D.A.</text>
<text x="194.6" y="196.9">eeschema</text>
<text x="200" y="194.1">Date:</text>
<text x="207" y="196.9">7.0.6</text>
<text x="263" y="194.3">Rev:</text>
<text x="263" y="196.9">Id:</text>
<text x="267.1" y="196.9">1/1</text>
</g>
<g font-size="1.8" fill="#840000">
<text x="35" y="11.9">1</text>
<text x="85" y="11.9">2</text>
<text x="135" y="11.9">3</text>
<text x="185" y="11.9">4</text>
<text x="235" y="11.9">5</text>
<text x="285" y="11.9">6</text>
<text x="10.3" y="35.9">A</text>
<text x="285.3" y="35.9">A</text>
<text x="10.3" y="85.9">B</text>
<text x="285.3" y="85.9">B</text>
<text x="10.3" y="135.9">C</text>
<text x="285.3" y="135.9">C</text>
<text x="10.3" y="185.9">D</text>
<text x="285.3" y="185.9">D</text>
<text x="35" y="199.9">1</text>
<text x="85" y="199.9">2</text>
<text x="135" y="199.9">3</text>
<text x="185" y="199.9">4</text>
<text x="235" y="199.9">5</text>
<text x="285" y="199.9">6</text>
</g>
<g font-size="1.8" fill="#006464">
<text x="188.5" y="50.4">GND</text>
<text x="32.3" y="70.7">GND</text>
<text x="112.3" y="66.9">GND</text>
<text x="156.7" y="66.9">GND</text>
<text x="191" y="70.7">GND</text>
<text x="50.9" y="79.6">J3</text>
<text x="45.8" y="89.8">CONN_02X03</text>
<text x="185.9" y="88.5">GND</text>
<text x="41.1" y="93.6">GND</text>
<text x="187.2" y="97.4">GND</text>
<text x="50.9" y="115.2">J4</text>
<text x="113.5" y="122.8">GND</text>
<text x="158" y="122.8">GND</text>
<text x="41.1" y="131.7">GND</text>
<text x="45.8" y="127.9">CONN_02X04</text>
<text x="58.9" y="131.7">GND</text>
<text x="98.3" y="167.2">GND</text>
<text x="56" y="173.6">J5</text>
<text x="99.1" y="173.6">J6</text>
<text x="50.9" y="183.7">CONN_02X03</text>
<text x="94.1" y="183.7">CONN_02X03</text>
<text x="65.3" y="187.6">GND</text>
<text x="108.5" y="187.6">GND</text>
<text x="158" y="193.9">GND</text>
</g>
<g font-size="1.6" fill="#006464">
<text x="39.4" y="22.5">J2</text>
<text x="67.3" y="20.2">3.3V</text>
<text x="84.1" y="23.3">CONN_14NO_SILK</text>
<text x="101.6" y="23.8">J10</text>
<text x="114.3" y="21.5">3.3V</text>
<text x="128.5" y="23.3">CONN_14NO_SILK</text>
<text x="146" y="23.8">J15</text>
<text x="158.7" y="21.5">3.3V</text>
<text x="210.8" y="21.5">5V</text>
<text x="116.8" y="24">5V</text>
<text x="119.4" y="26.6">12V</text>
<text x="161.3" y="24">5V</text>
<text x="163.8" y="26.6">12V</text>
<text x="34.3" y="30.4">5V</text>
<text x="192" y="35.3">C7</text>
<text x="208.3" y="31.6">5V</text>
<text x="213.8" y="31.7" transform="rotate(-90 213.8 31.7)">R3</text>
<text x="67.3" y="38">12V</text>
<text x="192" y="40.4">1.0UF-0603-16V-10%</text>
<text x="214.6" y="39.5">M1</text>
<text x="194.5" y="59.5">C8</text>
<text x="96.9" y="64.2">J7</text>
<text x="101.6" y="64.7">CONN_14NO_SILK</text>
<text x="140.2" y="64.2">J12</text>
<text x="146" y="64.7">CONN_14NO_SILK</text>
<text x="194.5" y="64.5">0.1UF-0603-100V-10%</text>
<text x="39.4" y="67.2">ATX24RH</text>
<text x="115.6" y="77.4">3.3V</text>
<text x="160" y="77.4">3.3V</text>
<text x="189.5" y="76">C6</text>
<text x="85.4" y="79.2">CONN_14NO_SILK</text>
<text x="102.9" y="79.6">J11</text>
<text x="118.1" y="79.9">5V</text>
<text x="120.6" y="82.4">12V</text>
<text x="129.8" y="79.2">CONN_14NO_SILK</text>
<text x="147.3" y="79.6">J16</text>
<text x="162.5" y="79.9">5V</text>
<text x="165.1" y="82.4">12V</text>
<text x="189.5" y="81">1.0UF-0603-16V-10%</text>
<text x="208" y="92.5" transform="rotate(-90 208 92.5)">Y1</text>
<text x="194.9" y="107.8" transform="rotate(-90 194.9 107.8)">22PF-0603-50V-5%</text>
<text x="43.2" y="111.7">5V</text>
<text x="60.9" y="111.7">5V</text>
<text x="203.9" y="114.6" transform="rotate(-90 203.9 114.6)">CRYSTAL-16MHZSMD-5X3.2</text>
<text x="98.2" y="120.1">J8</text>
<text x="102.9" y="120.5">CONN_14NO_SILK</text>
<text x="141.5" y="120.1">J13</text>
<text x="147.3" y="120.5">CONN_14NO_SILK</text>
<text x="214.6" y="120.8">ATMEGA32U4TQFP-44</text>
<text x="106.7" y="149.8">J9</text>
<text x="160" y="148.5">3.3V</text>
<text x="89.2" y="154.9">22OHM</text>
<text x="129.8" y="150.3">CONN_14NO_SILK</text>
<text x="147.3" y="150.8">J17</text>
<text x="162.5" y="151">5V</text>
<text x="165.1" y="153.6">12V</text>
<text x="89.2" y="157.4">22OHM</text>
<text x="92.8" y="157.9">R1</text>
<text x="92.8" y="160.5">R2</text>
<text x="106.7" y="163">USB_B_PTH</text>
<text x="67.3" y="170.1">5V</text>
<text x="110.5" y="170.1">5V</text>
<text x="141.5" y="191.2">J14</text>
<text x="147.3" y="191.7">CONN_14NO_SILK</text>
</g>
<text font-size="1.6" fill="#009600" x="210.7" y="52.9" transform="rotate(-90 210.7 52.9)">10KOHM-0603-1_10W-1%</text>
<g font-size="1.6" fill="#840084">
<text x="200" y="91.6" transform="rotate(-90 200 91.6)">C9</text>
<text x="200" y="97.8" transform="rotate(-90 200 97.8)">C10</text>
</g>
</svg>
